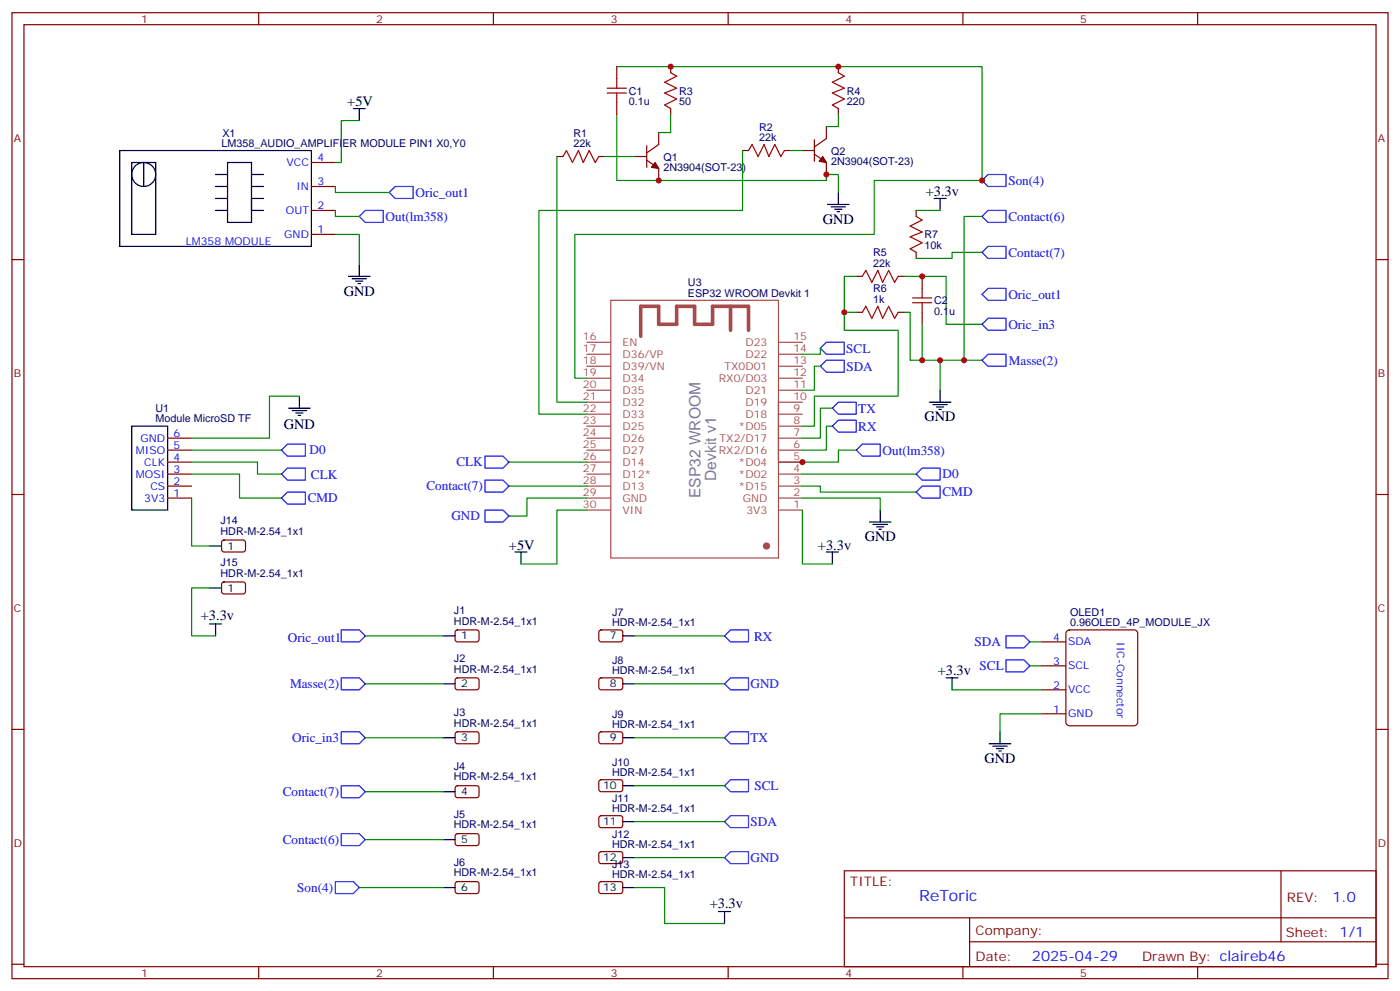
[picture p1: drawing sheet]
<svg xmlns="http://www.w3.org/2000/svg" width="412mm" height="292mm" viewBox="0 0 412 292" stroke-linecap="round" stroke-linejoin="round" font-family="sans-serif">
<g fill="none" stroke="#870000" stroke-width=".35">
<path d="M3.5 3.7h405.4v284.4h-405.4zM7.1 7.3h398.2v277.3h-398.2zM76.2 3.7v3.6M145.3 3.7v3.6M181.7 19.6v3.5M197.6 19.6v1.8M214.5 3.7v3.6M246.9 19.6v1.8M283.6 3.7v3.6M352.8 3.7v3.6M181.7 30.2v3.5M194 39v3.5l-3.5 2.5"/>
<path d="M197.6 32v1.7M243.4 37.3v3.5l-3.5 2.5M246.9 32v1.7M91.7 54.9h7.1M91.7 47.8h7.1M164 46.1h1.8M176.4 46.1h1.8M187 46.1h3.5M190.5 47.1l3.5 2.5v3.5M190.5 42.9v6.3M218.7 44.3h1.8M231.1 44.3h1.7"/>
<path d="M236.4 44.3h3.5M239.9 45.4l3.5 2.4v3.6M239.9 41.1v6.4M3.5 76.4h3.6M91.7 69h7.1M91.7 61.9h7.1M269.9 61.9v1.8M269.9 74.3v1.8M405.3 76.4h3.6M252.2 81.4h1.8M252.2 91.9h1.8M264.6 81.4h1.7"/>
<path d="M264.6 91.9h1.7M271.6 81.4v3.5M271.6 91.9v3.6M49.4 139.6h7M49.4 136h7M49.4 132.5h7M49.4 129h7M3.5 145.6h3.6M49.4 146.6h7M49.4 143.1h7M65.5 159.2l.5-.2h5.9l.4 .7v2.4l-.7 .4-5.9-.1-.4-.6v-2.1zM405.3 145.6h3.6"/>
<path d="M65.5 171.5l.5-.2 5.9 .1 .4 .6v2.4l-.7 .4h-5.9l-.4-.7v-2.1zM134.3 185.6l.5-.2 5.9 .1 .4 .6-.1 2.4-.6 .4h-5.9l-.4-.7v-2.1zM134.3 199.7l.5-.2 5.9 .1 .4 .6-.1 2.4-.6 .5-5.9-.1-.4-.6v-2.2zM176.6 185.6l.5-.2 5.9 .1 .4 .6v2.4l-.7 .4h-5.9l-.4-.7v-2.1zM176.6 199.7l.5-.2 5.9 .1 .4 .6v2.4l-.7 .5-5.9-.1-.4-.6v-2.2zM306.9 188.9h7.1M306.9 196h7.1M314.2 185.9l.8-.5h19.1l.8 .5 .2 .6v26.1l-.4 .8-.6 .2h-19.1l-.8-.4-.2-.6v-26.1zM3.5 214.7h3.6M134.3 215.6l.5-.2 5.9 .1 .4 .6-.1 2.4-.6 .4h-5.9l-.4-.7v-2.1zM176.6 215.6l.5-.2 5.9 .1 .4 .6v2.4l-.7 .4h-5.9l-.4-.7v-2.1zM306.9 203.1h7.1"/>
<path d="M306.9 210.1h7.1M405.3 214.7h3.6M134.3 231.5l.5-.2h5.9l.4 .7-.1 2.4-.6 .4-5.9-.1-.4-.6v-2.1zM176.6 229.7l.5-.2 5.9 .1 .4 .6v2.4l-.7 .4h-5.9l-.4-.7v-2.1zM134.3 245.6l.5-.2h5.9l.4 .7-.1 2.4-.6 .4h-5.9l-.4-.7v-2.1zM134.3 259.7l.5-.2 5.9 .1 .4 .6-.1 2.4-.6 .4h-5.9l-.4-.7v-2.1zM176.6 240.3l.5-.2 5.9 .1 .4 .6v2.4l-.7 .4h-5.9l-.4-.7v-2.1zM176.6 250.9l.5-.2h5.9l.4 .7v2.4l-.7 .4-5.9-.1-.4-.6v-2.1zM176.6 259.7l.5-.2 5.9 .1 .4 .6v2.4l-.7 .4h-5.9l-.4-.7v-2.1zM248.7 256.3h156.6v28.3h-156.6zM377.3 256.4v20.8M248.7 270.2h156.5"/>
<path d="M285.6 277.2h119.6M285.6 270.2v14.1M3.5 283.8h3.6M76.2 284.6v3.5M145.3 284.6v3.5M214.5 284.6v3.5M283.6 284.6v3.5M352.8 284.6v3.5M405.3 283.8h3.6"/>
</g>
<g fill="none" stroke="#000" stroke-width=".35">
<path d="M104.1 32h3.5M105.8 32v3.5M35.3 44.3h56.4v28.2h-56.4zM38.8 47.8h7.1v21.2h-7.1zM42.3 47.8v7.1M63.5 54.9h3.5M63.5 51.4h3.5M63.5 58.4h3.5M67 47.8h7.1v17.7h-7.1zM74.1 54.9h3.5M74.1 51.4h3.5M77.6 58.4h-3.5v3.5h3.5"/>
<path d="M246.9 56.7v3.5M275.2 58.4h3.5M276.9 58.4v3.5M63.5 61.9h3.5M105.8 77.8v3.6M243.8 60.2h6.3M244.8 60.9h4.3M245.9 61.6h2.1M246.6 62.3h.7M102.7 81.4h6.3M103.7 82.1h4.2M104.8 82.8h2.1"/>
<path d="M105.5 83.5h.7M88.2 116.6v3.6M273.8 118.4h6.3M274.8 119.1h4.2M275.9 119.8h2.1M276.9 114.9v3.5M38.8 125.4h10.6v24.7h-10.6zM85 120.2h6.4M86.1 120.9h4.2M87.1 121.6h2.2M87.8 122.3h.7M276.6 120.5h.7"/>
<path d="M256.1 153.7h6.4M257.2 154.4h4.2M258.2 155.1h2.1M258.9 155.8h.7M259.3 150.1v3.6M61.7 160.7h3.6M61.7 173.1h3.6M151.7 162.5h3.5M153.5 162.5v3.5M243.4 162.5h3.5M245.2 162.5v3.5M61.7 183.7h3.6"/>
<path d="M63.5 183.7v3.5M130.5 187.2h3.6M183.4 187.2h3.6M278.7 199.5h3.5M280.5 199.5v3.6M130.5 201.3h3.6M130.5 217.2h3.6M183.4 201.3h3.6M183.4 217.2h3.6M291.4 218.9h6.3M292.5 219.6h4.2M294.6 215.4v3.5"/>
<path d="M130.5 233h3.6M183.4 231.3h3.6M293.5 220.3h2.1M294.2 221.1h.7M130.5 247.2h3.6M183.4 241.9h3.6M183.4 252.4h3.6M130.5 261.3h3.6M183.4 261.3h3.6M211.7 268.3h3.5M213.4 268.3v3.6"/>
<circle cx="42.3" cy="51.4" r="3.5"/>
</g>
<g fill="none" stroke="#00f" stroke-width=".35">
<path d="M114.7 56.7l1.7-1.8h5.3v3.5h-5.3zM291 51.4h5.3v3.5h-5.3l-1.7-1.8zM105.8 63.7l1.8-1.8h5.3v3.6h-5.3zM289.3 63.7l1.7-1.8h5.3v3.6h-5.3zM289.3 74.3l1.7-1.8h5.3v3.6h-5.3zM289.3 95.5l1.7-1.8h5.3v3.5h-5.3zM291 84.9h5.3v3.5h-5.3l-1.7-1.8zM241.7 107.8l1.7-1.8h5.3v3.6h-5.3zM241.7 102.5l1.7-1.7h5.3v3.5h-5.3zM246.9 118.4h5.3v3.5h-5.3l-1.7-1.7zM289.3 106l1.7-1.7h5.3v3.5h-5.3zM82.9 132.5l1.8-1.8h5.3v3.6h-5.3z"/>
<path d="M82.9 139.6l1.8-1.8h5.3v3.5h-5.3zM142.9 134.3h5.3l1.7 1.7-1.7 1.8h-5.3zM245.2 125.4l1.7-1.7h5.3v3.5h-5.3zM252.2 132.5l1.8-1.8h5.3v3.6h-5.3zM269.9 139.6l1.7-1.8h5.3v3.5h-5.3zM82.9 146.6l1.8-1.7h5.3v3.5h-5.3zM142.9 141.3h5.3l1.7 1.8-1.7 1.8h-5.3zM142.9 150.1h5.3l1.7 1.8-1.7 1.8h-5.3zM271.6 143.1h5.3v3.5h-5.3l-1.7-1.7zM100.5 185.4h5.3l1.8 1.8-1.8 1.7h-5.3zM100.5 199.5h5.3l1.8 1.8-1.8 1.8h-5.3zM213.4 187.2l1.8-1.8h5.3v3.5h-5.3z"/>
<path d="M215.2 199.5h5.3v3.6h-5.3l-1.8-1.8zM296.3 187.2h5.3l1.8 1.7-1.8 1.8h-5.3zM296.3 194.2h5.3l1.8 1.8-1.8 1.8h-5.3zM100.5 215.4h5.3l1.8 1.8-1.8 1.7h-5.3zM213.4 217.2l1.8-1.8h5.3v3.5h-5.3zM100.5 231.3h5.3l1.8 1.7-1.8 1.8h-5.3zM213.4 231.3l1.8-1.8h5.3v3.5h-5.3zM98.8 259.5h5.3l1.7 1.8-1.7 1.7h-5.3zM100.5 245.4h5.3l1.8 1.8-1.8 1.7h-5.3zM213.4 252.4l1.8-1.7h5.3v3.5h-5.3zM215.2 240.1h5.3v3.5h-5.3l-1.8-1.7z"/>
</g>
<g fill="none" stroke="#008700" stroke-width=".35">
<path d="M181.7 19.6h107.6v33.5h-31.8v15.9h-88.2v42.3h3.6M105.8 35.5h-5.3v12.3h-1.7M181.7 33.7v19.4h61.7v-1.7h3.5v5.3M197.6 33.7v5.3h-3.6M246.9 33.7v3.6h-3.5M98.8 54.9v1.8h15.9M164 46.1v72.3h8.9M178.2 46.1h8.8M218.7 44.3v17.6h-60v60h14.2M232.8 44.3h3.6M98.8 69h7v8.8M98.8 61.9v1.8h7"/>
<path d="M269.9 61.9h7M289.3 63.7h-5.3v42.3M289.3 74.3h-8.8v1.8h-10.6M248.7 91.9v5.3h15.9v19.4h-24.7v8.8h-3.5M252.2 81.4h-3.5v10.5h3.5M266.3 81.4h12.4v14.1h10.6M266.3 91.9h1.8v14.1h8.8M271.6 95.5v10.5M88.2 116.6h-8.8v12.4h-23M229.3 118.4v17.6h17.6v-3.5h5.3M241.7 102.5v1.8h-5.3M241.7 107.8h-1.8v7.1h-3.5"/>
<path d="M289.3 106h-12.4v8.9M56.4 136h19.4v3.6h7.1M56.4 139.6h14.2v7h12.3M56.4 132.5h26.5M149.9 136h23M236.4 139.6h33.5M245.2 120.2h-3.5v8.8h-5.3M245.2 125.4h-1.8v7.1h-7M56.4 146.6v14.1h5.3M149.9 143.1h23M172.9 150.1h-8.9v15.9h-10.5M172.9 146.6h-17.7v5.3h-5.3"/>
<path d="M236.4 150.1v15.9h8.8M236.4 146.6h22.9v3.5M236.4 143.1h5.3v1.8h28.2M61.7 173.1h-5.3v14.1h7.1M107.6 187.2h22.9M187 187.2h26.4M303.4 188.9h3.5M303.4 196h3.5M107.6 201.3h22.9M107.6 217.2h22.9M187 201.3h26.4M187 217.2h26.4"/>
<path d="M280.5 203.1h26.4M306.9 210.1h-12.3v5.3M107.6 233h22.9M187 231.3h26.4M107.6 247.2h22.9M187 241.9h26.4M187 252.4h26.4M105.8 261.3h24.7M187 261.3h8.8v10.6h17.6"/>
</g>
<g fill="#870000" stroke="#870000" stroke-width=".35">
<path d="M193 47.8l1 1.8-2.1-.4z"/>
<path d="M242.4 46.1l1 1.7-2.1-.3z"/>
</g>
<g fill="none" stroke="#a10000" stroke-width=".35">
<path d="M178.9 27.4h5.6M178.9 26h5.6M181.7 23.1v2.9M181.7 27.4v2.8M197.6 21.4l1.7 1-3.5 1.8 3.5 1.8-3.5 1.4 3.5 1.7-3.5 1.8 1.8 1.1M246.9 21.4l1.8 1-3.5 1.8 3.5 1.8-3.5 1.4 3.5 1.7-3.5 1.8 1.7 1.1M165.8 46.1l1.1-1.8 1.7 3.5 1.8-3.5 1.4 3.5 1.8-3.5 1.7 3.5 1.1-1.7M220.5 44.3l1-1.8 1.8 3.6 1.8-3.6 1.4 3.6 1.7-3.6 1.8 3.6 1.1-1.8M269.9 63.7l1.7 1.1-3.5 1.7 3.5 1.8-3.5 1.4 3.5 1.8-3.5 1.7 1.8 1.1M254 81.4l1.1-1.8 1.7 3.5 1.8-3.5 1.4 3.5 1.8-3.5 1.7 3.5 1.1-1.7M254 91.9l1.1-1.7 1.7 3.5 1.8-3.5 1.4 3.5 1.8-3.5 1.7 3.5 1.1-1.8M268.8 89.1h5.7"/>
<path d="M268.8 87.7h5.7M271.6 84.9v2.8M271.6 89.1v2.8"/>
</g>
<g fill="none" stroke="#a64a4a" stroke-width=".35">
<path d="M179.9 88.4h49.4v75.9h-49.4zM172.9 118.4h6.9M172.9 114.9h6.9M172.9 111.3h6.9M172.9 107.8h6.9M172.9 104.3h6.9M172.9 100.8h6.9M229.4 118.4h7M229.4 114.9h7M229.4 111.3h7M229.4 107.8h7M229.4 104.3h7"/>
<path d="M229.4 100.8h7M172.9 139.6h6.9M172.9 136h6.9M172.9 132.5h6.9M172.9 129h6.9M172.9 125.4h6.9M172.9 121.9h6.9M229.4 139.6h7M229.4 136h7M229.4 132.5h7M229.4 129h7M229.4 125.4h7"/>
<path d="M229.4 121.9h7M172.9 150.1h6.9M172.9 146.6h6.9M172.9 143.1h6.9M229.4 150.1h7M229.4 146.6h7M229.4 143.1h7"/>
</g>
<circle cx="225.8" cy="160.7" r=".88" fill="#a64a4a" stroke="#a64a4a" stroke-width=".35"/>
<path d="M215.2 90.2v7M220.5 97.2v-7h-10.6v5.3h-5.3v-5.3h-5.3v5.3h-5.3v-5.3h-5.3v8.8" fill="none" stroke="#a64a4a" stroke-width="1.1"/>
<g fill="#c00">
<circle cx="246.9" cy="19.6" r=".88"/>
<circle cx="243.4" cy="51.4" r=".88"/>
<circle cx="289.3" cy="53.1" r=".88"/>
<circle cx="248.7" cy="91.9" r=".88"/>
<circle cx="276.9" cy="106" r=".88"/>
<circle cx="284" cy="106" r=".88"/>
<circle cx="236.4" cy="136" r=".88"/>
<circle cx="197.6" cy="19.6" r=".88"/>
<circle cx="194" cy="53.1" r=".88"/>
<circle cx="271.6" cy="81.4" r=".88"/>
<circle cx="271.6" cy="106" r=".88"/>
</g>
<g font-size="4.6" fill="#838383">
<text x="211" y="141.5" transform="rotate(-90 211 141.5)">Devkit v1</text>
<text x="206.4" y="146.6" transform="rotate(-90 206.4 146.6)">ESP32 WROOM</text>
</g>
<text font-size="4.6" fill="#00f" x="270.8" y="265.4">ReToric</text>
<g font-size="4.2">
<text x="102.3" y="31.3">+5V</text>
<text x="272.7" y="57.7">+3.3v</text>
<text x="242.4" y="65.8">GND</text>
<text x="101.2" y="87">GND</text>
<text x="272.3" y="124">GND</text>
<text x="83.6" y="126.3">GND</text>
<text x="149.9" y="161.8">+5V</text>
<text x="240.9" y="161.8">+3.3v</text>
<text x="254.7" y="159.3">GND</text>
<text x="59.1" y="182.6">+3.3v</text>
<text x="276.2" y="198.8">+3.3v</text>
<text x="290" y="224.6">GND</text>
<text x="209.1" y="267.3">+3.3v</text>
</g>
<g font-size="4.2" fill="#00f">
<text x="392.5" y="265.6">1.0</text>
<text x="304" y="283">2025-04-29</text>
</g>
<g font-size="3.9" fill="#00f">
<text x="122.4" y="58">Oric_out1</text>
<text x="297" y="54.5">Son(4)</text>
<text x="113.6" y="65.1">Out(lm358)</text>
<text x="297" y="65.1">Contact(6)</text>
<text x="297" y="75.6">Contact(7)</text>
<text x="297" y="88">Oric_out1</text>
<text x="297" y="96.8">Oric_in3</text>
<text x="249.3" y="103.9">SCL</text>
<text x="297.2" y="107.4">Masse(2)</text>
<text x="249.3" y="109.2">SDA</text>
<text x="252.8" y="121.5">TX</text>
<text x="252.8" y="126.8">RX</text>
<text x="91.2" y="133.8">D0</text>
<text x="134.4" y="137.3">CLK</text>
<text x="260" y="133.9">Out(lm358)</text>
<text x="91.6" y="140.9">CLK</text>
<text x="277.6" y="140.8">D0</text>
<text x="90.7" y="147.9">CMD</text>
<text x="125.6" y="144.4">Contact(7)</text>
<text x="277.6" y="146.1">CMD</text>
<text x="133" y="153.1">GND</text>
<text x="84.8" y="188.9">Oric_out1</text>
<text x="222.1" y="188.6">RX</text>
<text x="287.1" y="190.2">SDA</text>
<text x="288.6" y="197.3">SCL</text>
<text x="85.4" y="202.5">Masse(2)</text>
<text x="221.1" y="202.6">GND</text>
<text x="86.1" y="218.4">Oric_in3</text>
<text x="221.1" y="218.4">TX</text>
<text x="222.3" y="232.6">SCL</text>
<text x="83.3" y="234.3">Contact(7)</text>
<text x="221.1" y="243.2">SDA</text>
<text x="83.3" y="248.4">Contact(6)</text>
<text x="221.1" y="253.8">GND</text>
<text x="87.6" y="262.5">Son(4)</text>
</g>
<g font-size="3.9" fill="#800">
<text x="250.5" y="260.9">TITLE:</text>
<text x="379.1" y="265.6">REV:</text>
<text x="287.4" y="275.1">Company:</text>
<text x="378.7" y="275.7">Sheet: 1/1</text>
<text x="287.4" y="282.8">Date:</text>
<text x="336.4" y="282.9">Drawn By: claireb46</text>
</g>
<g font-size="3.2" fill="#800">
<text x="41.6" y="6.7">1</text>
<text x="110.8" y="6.7">2</text>
<text x="179.9" y="6.7">3</text>
<text x="249.1" y="6.7">4</text>
<text x="318.2" y="6.7">5</text>
<text x="4.1" y="41.8">A</text>
<text x="405.9" y="41.8">A</text>
<text x="4.1" y="111">B</text>
<text x="405.9" y="111">B</text>
<text x="4.1" y="180.1">C</text>
<text x="405.9" y="180.1">C</text>
<text x="4.1" y="249.3">D</text>
<text x="405.9" y="249.3">D</text>
<text x="41.6" y="287.5">1</text>
<text x="110.8" y="287.5">2</text>
<text x="179.9" y="287.5">3</text>
<text x="249.1" y="287.5">4</text>
<text x="318.2" y="287.5">5</text>
</g>
<g font-size="3.2" fill="#000080">
<text x="185.2" y="27.9">C1</text>
<text x="200" y="27.9">R3</text>
<text x="249.4" y="27.9">R4</text>
<text x="185.2" y="31">0.1u</text>
<text x="200" y="31">50</text>
<text x="249.4" y="31">220</text>
<text x="65.5" y="40.2">X1</text>
<text x="168.9" y="40.2">R1</text>
<text x="223.6" y="41.5">22k</text>
<text x="223.6" y="38.5">R2</text>
<text x="65.2" y="43.3">LM358_AUDIO_AMPLIFIER MODULE PIN1 X0,Y0</text>
<text x="168.9" y="43.3">22k</text>
<text x="195.4" y="47.3">Q1</text>
<text x="244.8" y="45.6">Q2</text>
<text x="195.4" y="50.4">2N3904(SOT-23)</text>
<text x="244.8" y="48.6">2N3904(SOT-23)</text>
<text x="272.3" y="70.1">R7</text>
<text x="257.2" y="75.5">R5</text>
<text x="272.3" y="73.3">10k</text>
<text x="257.2" y="78.5">22k</text>
<text x="202.6" y="87.3">ESP32 WROOM Devkit 1</text>
<text x="202.6" y="84.2">U3</text>
<text x="257.2" y="89.1">1k</text>
<text x="257.2" y="86">R6</text>
<text x="275.2" y="89.6">C2</text>
<text x="275.2" y="92.7">0.1u</text>
<text x="45.8" y="124.2">Module MicroSD TF</text>
<text x="45.8" y="121.1">U1</text>
<text x="64.9" y="154.3">J14</text>
<text x="64.9" y="157.5">HDR-M-2.54_1x1</text>
<text x="64.9" y="166.7">J15</text>
<text x="64.9" y="169.8">HDR-M-2.54_1x1</text>
<text x="133.7" y="184">HDR-M-2.54_1x1</text>
<text x="133.7" y="180.9">J1</text>
<text x="180.3" y="184.4">HDR-M-2.54_1x1</text>
<text x="180.3" y="181.3">J7</text>
<text x="315.2" y="184.4">0.96OLED_4P_MODULE_JX</text>
<text x="315.2" y="181.3">OLED1</text>
<text x="133.7" y="195">J2</text>
<text x="180.3" y="195.4">J8</text>
<text x="133.7" y="198.1">HDR-M-2.54_1x1</text>
<text x="180.3" y="198.5">HDR-M-2.54_1x1</text>
<text x="133.7" y="213.9">HDR-M-2.54_1x1</text>
<text x="133.7" y="210.9">J3</text>
<text x="180.3" y="214.3">HDR-M-2.54_1x1</text>
<text x="180.3" y="211.3">J9</text>
<text x="133.7" y="226.6">J4</text>
<text x="180.3" y="225.4">J10</text>
<text x="133.7" y="229.7">HDR-M-2.54_1x1</text>
<text x="180.3" y="228.5">HDR-M-2.54_1x1</text>
<text x="180.3" y="239">HDR-M-2.54_1x1</text>
<text x="180.3" y="236">J11</text>
<text x="133.7" y="243.8">HDR-M-2.54_1x1</text>
<text x="133.7" y="240.7">J5</text>
<text x="180.3" y="249.6">HDR-M-2.54_1x1</text>
<text x="180.3" y="246.6">J12</text>
<text x="133.7" y="257.9">HDR-M-2.54_1x1</text>
<text x="133.7" y="254.8">J6</text>
<text x="180.3" y="255.4">J13</text>
<text x="180.3" y="258.4">HDR-M-2.54_1x1</text>
</g>
<g font-size="3.2" fill="#00f">
<text x="93.5" y="47.5">4</text>
<text x="84.4" y="48.9">VCC</text>
<text x="87.3" y="56">IN</text>
<text x="93.5" y="54.5">3</text>
<text x="84.2" y="63">OUT</text>
<text x="93.5" y="61.6">2</text>
<text x="83.7" y="70.1">GND</text>
<text x="93.5" y="68.7">1</text>
<text x="54.7" y="72">LM358 MODULE</text>
<text x="41.4" y="130">GND</text>
<text x="51.2" y="128.6">6</text>
<text x="40" y="133.6">MISO</text>
<text x="42.5" y="137.1">CLK</text>
<text x="51.2" y="135.7">4</text>
<text x="51.2" y="132.2">5</text>
<text x="40" y="140.6">MOSI</text>
<text x="51.2" y="142.7">2</text>
<text x="51.2" y="139.2">3</text>
<text x="42.5" y="147.7">3V3</text>
<text x="44.3" y="144.1">CS</text>
<text x="51.2" y="146.3">1</text>
<text x="310.2" y="188.6">4</text>
<text x="314.7" y="190">SDA</text>
<text x="329" y="189" transform="rotate(90 329 189)">IIC-Connector</text>
<text x="310.2" y="195.7">3</text>
<text x="314.7" y="197.1">SCL</text>
<text x="310.2" y="202.7">2</text>
<text x="310.2" y="209.8">1</text>
<text x="314.7" y="204.1">VCC</text>
<text x="314.7" y="211.2">GND</text>
</g>
<g font-size="3.2" fill="#a54b4b">
<text x="171.7" y="100.1">16</text>
<text x="183.4" y="101.8">EN</text>
<text x="219.6" y="101.8">D23</text>
<text x="233.7" y="100.1">15</text>
<text x="171.7" y="103.6">17</text>
<text x="171.7" y="107.1">18</text>
<text x="183.4" y="105.3">D36/VP</text>
<text x="219.6" y="105.3">D22</text>
<text x="233.7" y="107.1">13</text>
<text x="233.7" y="103.6">14</text>
<text x="171.7" y="110.6">19</text>
<text x="183.4" y="108.8">D39/VN</text>
<text x="183.4" y="112.4">D34</text>
<text x="211.7" y="112.4">RX0/D03</text>
<text x="213.4" y="108.8">TX0D01</text>
<text x="233.7" y="110.6">12</text>
<text x="171.7" y="114.2">20</text>
<text x="171.7" y="117.7">21</text>
<text x="183.4" y="115.9">D35</text>
<text x="183.4" y="119.4">D32</text>
<text x="219.6" y="119.4">D19</text>
<text x="219.6" y="115.9">D21</text>
<text x="233.7" y="117.7">10</text>
<text x="233.7" y="114.2">11</text>
<text x="171.7" y="121.2">22</text>
<text x="171.7" y="124.8">23</text>
<text x="183.4" y="123">D33</text>
<text x="219.6" y="123">D18</text>
<text x="233.7" y="124.8">8</text>
<text x="233.7" y="121.2">9</text>
<text x="171.7" y="128.3">24</text>
<text x="171.7" y="131.8">25</text>
<text x="183.4" y="126.5">D25</text>
<text x="183.4" y="130">D26</text>
<text x="212" y="130">TX2/D17</text>
<text x="217.6" y="126.5">*D05</text>
<text x="233.7" y="131.8">6</text>
<text x="233.7" y="128.3">7</text>
<text x="171.7" y="135.3">26</text>
<text x="183.4" y="133.5">D27</text>
<text x="183.4" y="137.1">D14</text>
<text x="211.7" y="133.5">RX2/D16</text>
<text x="217.6" y="137.1">*D04</text>
<text x="233.7" y="135.3">5</text>
<text x="171.7" y="138.9">27</text>
<text x="171.7" y="142.4">28</text>
<text x="183.4" y="140.6">D12*</text>
<text x="217.6" y="140.6">*D02</text>
<text x="233.7" y="142.4">3</text>
<text x="233.7" y="138.9">4</text>
<text x="171.7" y="145.9">29</text>
<text x="171.7" y="149.4">30</text>
<text x="183.4" y="144.1">D13</text>
<text x="183.4" y="147.7">GND</text>
<text x="217.6" y="144.1">*D15</text>
<text x="218.8" y="147.7">GND</text>
<text x="233.7" y="149.4">1</text>
<text x="233.7" y="145.9">2</text>
<text x="183.4" y="151.2">VIN</text>
<text x="219.9" y="151.2">3V3</text>
</g>
<g font-size="3.2">
<text x="67" y="161.8">1</text>
<text x="67" y="174.1">1</text>
<text x="135.8" y="188.2">1</text>
<text x="179.7" y="188.2">7</text>
<text x="135.8" y="202.4">2</text>
<text x="179.7" y="202.4">8</text>
<text x="135.8" y="218.2">3</text>
<text x="179.7" y="218.2">9</text>
<text x="177.6" y="232.3">10</text>
<text x="135.8" y="234.1">4</text>
<text x="177.6" y="242.9">11</text>
<text x="135.8" y="248.2">5</text>
<text x="177.6" y="253.5">12</text>
<text x="135.8" y="262.3">6</text>
<text x="177.6" y="262.3">13</text>
</g>
</svg>
